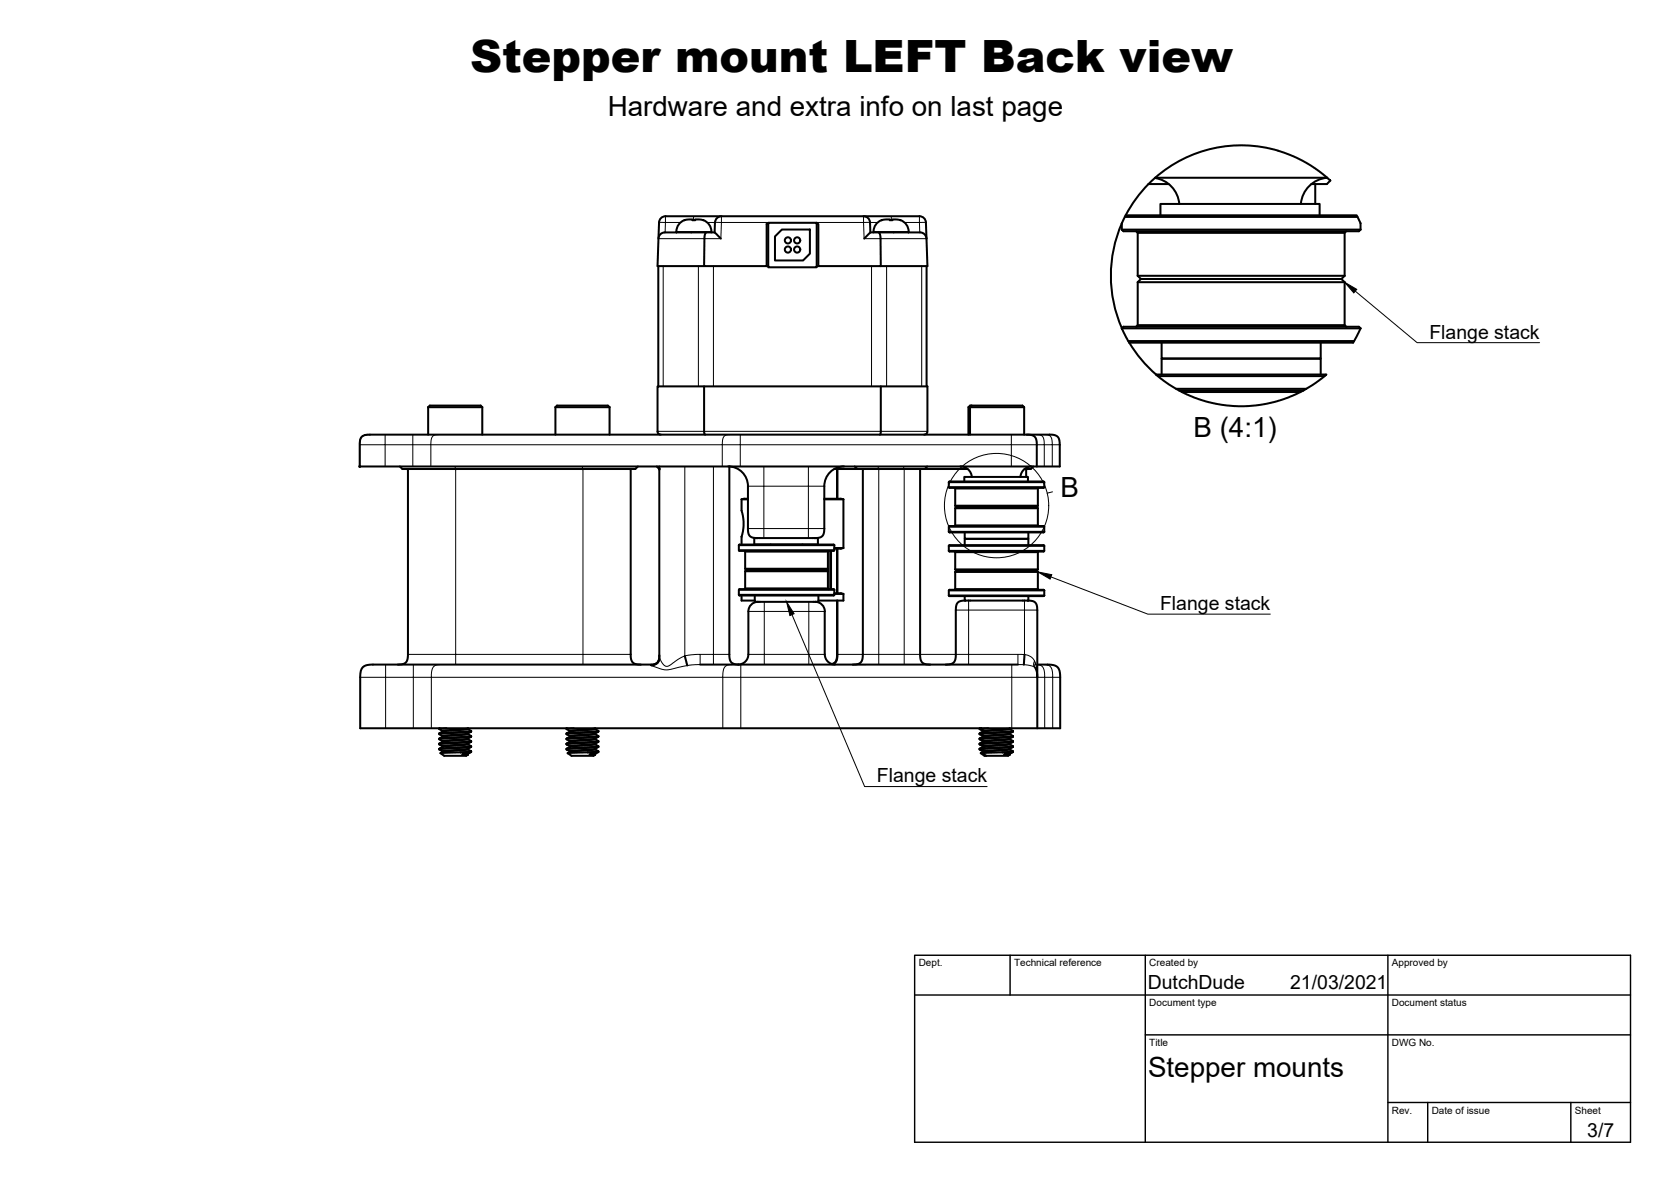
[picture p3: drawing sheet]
<svg xmlns="http://www.w3.org/2000/svg" width="420mm" height="297mm" viewBox="0 0 420 297" stroke-linecap="round" stroke-linejoin="round" font-family="sans-serif">
<!-- layer: Visible -->
<g fill="none" stroke="#000" stroke-width=".51">
<path d="M321.4 37.9l3.8 1.4 3.2 1.6 3.2 2.1 2.9 2.4-.9 .9h-3.9M321.4 37.9a32.8 32.8 0 0 0-30.9 6.7M170.1 58.4l-3.4 .1-.8 .5-.3 1M172.1 55.3l1.1-.2h.9v.3h.7v-.3l2.1 .2a3 3 0 0 1 2 2.9M172.1 55.3a3.1 3.1 0 0 0-2 3.1M178.9 58.2v.2M179.7 58.4l1.6 1.6M181.4 54.3a1.65 1.65 0 0 0-1.6 1.6l-.1 2.5h-9.6M193.2 56.3h-.4v10.6h-15.8l.1-7.2 .2-1 .3-.3M193.2 56h12.2v11.2h-12.2zM194.9 59.4l1.7-1.7h7v6l-1.7 1.8h-7zM205.4 56.3h.4v10.6h15.7l-.1-7.2-.1-.8-.4-.5"/>
<path d="M217.1 54.3a1.62 1.62 0 0 1 1.7 1.6v2.5h12.7l1.1 .6 .4 1M218.9 58.4l-1.6 1.6M226.4 55.3l-1-.2h-1v.3h-.7v-.3l-2 .2a3 3 0 0 0-2.1 3.1M226.5 55.3a3.1 3.1 0 0 1 2 2.9M228.5 58.2v.2M282.1 57.7h60M282.1 57.7l.4 .4h59.2l.4-.4M282.1 56.1a32.8 32.8 0 0 0 0 26.4M282.8 54.5h58.5M283 54.1l-.9 2v1.6M283 54.1h58.1l1 2v1.6M285.7 58.1l.4 .4"/>
<path d="M286.1 58.5h52M286.1 58.5v10.8M288.8 46.3h5.1M288.8 46.2a32.8 32.8 0 0 0-5.7 7.9M290.4 44.7l-1.6 1.5M291.8 54.1v-2.8h40v2.8M330.7 46.3v5M333.7 44.7h-43.3a7.2 7.2 0 0 1 6.1 6.6M333.7 44.7a7.2 7.2 0 0 0-6.6 6.6M338.5 58.1l-.4 .4v10.8M165.5 66.9v30.2M177 66.9h-11.7l.4-11a1.62 1.62 0 0 1 1.6-1.6h63.9a1.62 1.62 0 0 1 1.6 1.6l.4 11h-11.7"/>
<path d="M192.8 66.9h.4M205.4 66.9h.4M233 66.9v30.2M286.1 70.9h52M286.1 70.9v10.8l-.4 .4M286.1 69.3h52M286.1 69.3l.8 .8M286.9 70.1h50.4M286.9 70.1l-.8 .8M337.3 70.1l.8 .8M338.1 70.9v10.8M338.1 69.3l-.8 .8"/>
<path d="M177 97.1v11.4l.3 .7M221.5 97.1v11.5l-.3 .6M282.1 82.5l1.8 3.6M282.1 82.5h60M282.1 82.5l.4-.4h59.2l.4 .4M283.7 85.7h56.8M283.9 86.1a32.8 32.8 0 0 0 6.8 8M286.1 81.7h52M290.6 94.1l3.3 2.5 4.5 2.5 4.6 1.7 5.4 1.1 4.4 .2 5.7-.6 5.1-1.5 4.1-1.9M290.6 94.1h42.9l-2.6 2.1-3.2 1.9M291.1 94.5h42M292.1 94.1v-4h40v4"/>
<path d="M292.1 86.1v4h40v-4M295.7 97.7h32.7M296.4 98.1h31.3M297.2 98.5h29.8M338.1 81.7l.4 .4M342.1 82.5l-1.9 3.6h-56.3M90.8 109.9l.7-.5 .9-.2h172.1l1.2 .4 .6 .9 .2 6.7h-176.1v-5.8zM100.5 117.2l.7 .7h58.5l.7-.7M102.6 117.9v47l-.2 .9a2.06 2.06 0 0 1-2.4 1.2M107.7 102.3l.4-.4h12.8l.4 .4M107.7 102.3h13.6M107.7 102.3v6.9"/>
<path d="M121.3 102.3v6.9M139.7 102.3l.4-.4h12.7l.5 .4M139.7 102.3h13.6M139.7 102.3v6.9M153.3 102.3v6.9M158.6 117.9v47.1l.1 .9a2.14 2.14 0 0 0 2.4 1.1M165.1 117.2l.7 .7M165.8 117.2v48.1l-.5 1.3-1.4 .6M166.1 109.2a.82 .82 0 0 1-.8-.8v-11.3h67.9v11.3a.83 .83 0 0 1-.8 .8M183.1 117.2a5 5 0 0 1 5 5l.1 11.9a1.99 1.99 0 0 0 2.3 1.1M183.4 117.2l.1 48.5a2.01 2.01 0 0 0 2.2 1.3M209.8 117.9h5.8"/>
<path d="M210.5 117.9v7.4M210.6 117.9v7.4M212.2 117.2a5 5 0 0 0-4.9 5v10.9l-.2 1a2.03 2.03 0 0 1-2.2 1.1M214.9 117.2l.7 .7h16.9M217 117.9l-.1 47.1-.2 1.1-.4 .5-.7 .3-1.2 .1M231.4 117.9v47l.1 .9 .4 .7 .6 .4 1.4 .1M232.5 117.9h10.8M233.2 117.2l-.7 .7M241.5 117.2a2.89 2.89 0 0 1 2.9 2.7M243.5 102.3h.4M243.9 102.3h13.6M243.9 102.3v6.9"/>
<path d="M244.3 101.9h12.8l.4 .4M244.3 101.9h-.4l-.4 .4v6.9M244.3 101.9l-.4 .4M257.5 102.3v6.9M258 117.9v2M258.1 109.2l1.1 .1 .7 .3 .7 .9 .1 6.7M259.5 117.2a2.89 2.89 0 0 0-2.9 2.7M259.8 117.2l-.6 .7h-1.6M185.8 138.3h24M185.8 137h24M185.8 137l.1-.2h23.7l.2 .2M185.8 137v1.3"/>
<path d="M186.5 125.5h1.6M186.5 125.5v2.8l.5 2.7-.1 1.7-.4 2.2v1.9M187.2 138.4l.2 .2M187.4 138.6h20.8M187.4 138.6v4.3M188.1 125.3l-1.6 .2M189.7 135.2h16v1.6h-16zM193.8 136.8h.1M201.8 136.8h.1M207.3 125.5h4.8M207.3 125.3h4.1l.7 .2M208.3 138.4l-.1 .2v4.3"/>
<path d="M209 138.4v9.6M209.8 137.7h2.3M209.8 137v1.3l-.2 .1h-23.7l-.1-.1M210.5 137.9v11.2M210.6 137.9v11.2M212.1 137.7l-2.3 .2M212.1 125.5v12.2M238.6 138.4h24M238.6 137.2h24M238.6 137.2l.1-.2h23.7l.2 .2M238.6 132.4h24M238.6 133.7h24"/>
<path d="M238.6 133.7l.1 .1h23.7l.2-.1M238.6 122.4h24M238.6 121.2h24M238.6 121.2l.1-.2h23.7l.2 .2M238.6 121.2v1.2M238.6 137.2v1.2M240 138.6l.2 .2M240 122.6l.2 .2M240.2 138.8h20.8M240.2 132h20.8M240.2 127.7h20.8M240.2 127.7v4.3l-.2 .2"/>
<path d="M240.2 122.8h20.8M240.2 127.1h20.8M240.2 122.8v4.3M240.2 138.8v4.3M240.2 127.1l.3 .3M240.5 127.4h20.1M240.5 127.4l-.3 .3M242.5 121v-1.1h16v1.1M242.6 137v-1.6h16v1.6M242.6 133.8v1.6h16v-1.6M260.6 127.4l.4 .3M261 127.7v4.3"/>
<path d="M261 132l.1 .2M261 127.1l-.4 .3M261.1 138.6l-.1 .2v4.3M261.1 122.6l-.1 .2v4.3M262.6 137.2v1.2l-.2 .2h-23.7l-.1-.2M262.6 132.4l-.2-.2h-23.7l-.1 .2v1.3M262.6 121.2v1.2l-.2 .2h-23.7l-.1-.2M262.6 132.4v1.3M185.8 148.2h24M185.8 149.5h24M185.8 149.5l.1 .2h23.7l.2-.2M186.5 149.7v1.2h3.3"/>
<path d="M187.4 147.9h20.8M187.4 143.6h20.8M187.4 143.6v4.3l-.2 .1M187.4 142.9h20.8M187.4 142.9l.3 .3M187.7 143.2h20.2M187.7 143.2l-.3 .4M189.8 149.7v1.5h16v-1.5M190.6 151.2a2.4 2.4 0 0 0-2.4 2.4v10.9a2.55 2.55 0 0 1-2.6 2.5M205 151.2a2.4 2.4 0 0 1 2.4 2.4v10.9a2.59 2.59 0 0 0 2.5 2.5M207.9 143.2l.3 .4M208.2 142.9v.6"/>
<path d="M208.2 147.9l.1 .1M208.2 143.6v4.3M208.2 142.9l-.3 .3M209.8 149.1l2.3 .2M209.8 149.3h2.3M209.8 148.2l-.2-.2h-23.7l-.1 .2v1.3M209.8 148.2v1.3M210.5 150.9v14.1l-.4 1.3-1 .6M210.6 150.9l-.1 14.3-.4 1.2-.9 .5M212.1 149.3v1.6h-6.3M238.6 148.4h24M238.6 149.7h24"/>
<path d="M238.6 149.7l.1 .1h23.7l.2-.1M240.2 148h20.8M240.2 143.7h20.8M240.2 143.7v4.3l-.2 .2M240.2 143.1h20.8M240.2 143.1l.3 .3M240.5 143.4h20.1M240.5 143.4l-.3 .3M242.6 149.8v1.1h.1M242.7 150.9h15.7M242.7 150.9l-1.3 .2a2.09 2.09 0 0 0-1.1 2.2v12.2l-.3 .8-.5 .4-1.7 .3M258.4 150.9l1.6 .3 .5 .4 .3 .9v17.7l-.1-1.2-.3-1"/>
<path d="M258.6 149.8v1.1h-.2M260.6 143.4l.4 .3M261 148l.1 .2M261 143.7v4.3M261 143.1l-.4 .3M262.6 148.4l-.2-.2h-23.7l-.1 .2v1.3M262.6 148.4v1.3M165.7 165.6l-.5 1-1.2 .4-71.6 .1-1.2 .6-.6 1.4v13.9h176v-13.2l-.3-1.4-.5-.8-1-.5-4-.1M165.8 164.7l-.1 1.2-.4 .6-.7 .4-.9 .3M172.2 164.9l.6 2.3M176 167h79.9M257.6 164.5l-.2 2.5"/>
<path d="M260.8 170.2v12.8M110.5 183h.1M110.5 183.1v.1M110.5 184.3v.2M110.5 185.6v.2M110.5 186.9v.2M110.5 188.3l.8 .5M110.5 187.1l.8 .4M110.5 184.5l.8 .5M110.8 189.3l.9 .6h3.7a3.3 3.3 0 0 0 2.3-.3M111.3 185v.1M111.3 186.3v.1"/>
<path d="M111.3 187.5v.2M111.3 188.8v.2M111.3 187.7l-.8 .5M111.3 186.4l-.8 .5M111.3 185.1l-.8 .5M111.3 188.9l-.5 .4M112.3 183l-1.8 .2 .8 .5M115.8 189.1l-5 .2M115.8 189.1h2.2l-1.7 .5h1.3M117.6 189.5l-1.3 .1M117.6 188.2l-6.3 .6M117.6 186.9l-6.3 .6"/>
<path d="M117.6 185.6l-6.3 .7M117.6 184.3l-6.3 .7M117.6 183.1l-6 .5-.3 .2M117.6 189.6h.1M117.6 188.3l-6.3 .6M117.6 186.9l-.2 .2-6.1 .6M117.6 185.8l-6.3 .6M117.6 184.5l-6.3 .6M117.6 183.2l-6 .6-1.1 .5M117.6 188.3l.9 .5-2.7 .3M117.6 187l.9 .5-7.4 .6h-.6v.2M117.6 185.8l.9 .5-8 .6"/>
<path d="M117.6 184.5l.9 .5-8 .6M117.6 183.2l.9 .5-8 .6M117.6 183.1v.1M117.6 184.3v.2M117.6 185.6v.2M117.6 188.2v.1M117.6 189.5v.1M117.7 183l-.1 .1M118.4 189l-.8 .5M118.4 187.7l-.8 .5M118.4 186.4l-.8 .5M118.4 185.2l-.8 .4"/>
<path d="M118.4 183.9l-.8 .4M118.5 188.8v.2l-.5 .1M118.5 187.5l-.1 .2-.4 .1-7.5 .5M118.5 186.3l-.1 .1-.3 .1-7.6 .6M118.5 185l-.1 .2h-.4l-7.5 .6 .8 .5M118.5 183.7l-.1 .2-.4 .1-7.5 .5M142.5 183.1v.1M142.5 184.3v.2M142.5 185.6v.2M142.5 186.9v.2M142.5 188.3l.8 .5M142.5 187.1l.8 .4"/>
<path d="M142.5 184.5l.8 .5M142.5 183h.1M142.5 183v.1M142.8 189.3l.9 .6h3.7a3.3 3.3 0 0 0 2.2-.3M143.3 185v.1M143.3 186.3v.1M143.3 187.5v.2M143.3 188.8v.2M143.3 187.7l-.8 .5M143.3 186.4l-.8 .5M143.3 185.1l-.8 .5M143.3 188.9l-.5 .4"/>
<path d="M144.3 183l-1.8 .2 .8 .5M147.8 189.1l-5 .2M147.8 189.1h2.3l-1.8 .5h1.3M149.6 189.5l-1.3 .1M149.6 188.2l-6.3 .6M149.6 186.9l-6.3 .6M149.6 185.6l-6.3 .7M149.6 184.3l-6.3 .7M149.6 183.1l-6 .5-.3 .1v.1M149.6 189.6h.1M149.6 188.3l-6.3 .6M149.6 186.9v.2l-.5 .1-5.8 .5"/>
<path d="M149.6 185.8l-6.3 .6M149.6 184.5l-6.3 .6M149.6 183.2l-6 .6-1.1 .5M149.6 188.3l.9 .5-2.7 .3M149.6 184.5l.9 .5-8 .6M149.6 183.1v.1M149.6 184.3v.2M149.6 185.6v.2M149.6 188.2v.1M149.6 189.5v.1M149.6 187l.9 .5M149.6 185.8l.9 .4"/>
<path d="M149.6 183.2l.9 .5M149.7 183l-.1 .1M150.5 187.5l-7.4 .6h-.6v.2M150.5 186.2l-8 .7M150.5 183.7l-8 .6M150.5 189l-.4 .1M150.5 187.7l-8 .6M150.5 186.4l-8 .7M150.5 185.1l-8 .7 .8 .5M150.5 183.9l-8 .6M150.5 183.7v.2M150.5 185v.1"/>
<path d="M150.5 186.3v.1M150.5 187.5v.2M150.5 188.8v.2M150.5 189l-.9 .5M150.5 187.7l-.9 .5M150.5 186.4l-.9 .5M150.5 185.2l-.9 .4M150.5 183.9l-.9 .4M246.3 183h.1M246.3 183.1v.1M246.3 184.3v.2M246.3 185.6v.2"/>
<path d="M246.3 186.9v.2M246.3 188.3l.8 .5M246.3 187.1l.8 .4M246.3 184.5l.8 .5M246.6 189.3l.9 .6h.4M246.7 188.2l-.4 .1M246.7 187l-.4 .1M246.7 185.7l-.4 .1 .8 .5M246.7 184.4l-.4 .1M246.7 183.1l-.4 .1 .8 .5M246.7 183.1v.1M246.7 184.3v.2"/>
<path d="M246.7 185.6v.2M246.7 186.9v.2M246.7 188.3l.8 .5M246.7 187.1l.8 .4M246.7 184.5l.8 .5M246.7 183h.1M246.9 188.1h-.6v.2M246.9 186.8l-.6 .1M246.9 185.5l-.6 .1M246.9 184.2l-.6 .1M247 189.3l.9 .6M247.1 189.2l-.5 .1"/>
<path d="M247.1 185v.1M247.1 186.3v.1M247.1 187.5v.2M247.1 188.8v.2M247.2 187.7l-.9 .5M247.2 186.4l-.9 .5M247.2 185.1l-.9 .5M247.2 188.9l-.6 .4M247.4 188.7l-.3 .1M247.4 187.5h-.3M247.4 186.2l-.3 .1M247.4 184.9l-.3 .1"/>
<path d="M247.4 183.6l-.3 .2M247.5 188.9h-.3M247.5 187.6l-.3 .1M247.5 186.3l-.3 .1M247.5 185l-.3 .1M247.5 185v.1M247.5 186.3v.1M247.5 187.5v.2M247.5 188.8v.2M247.6 187.7l-.9 .5M247.6 186.4l-.9 .5M247.6 185.1l-.9 .5"/>
<path d="M247.6 188.9l-.6 .4M248.5 183l-1.8 .2 .8 .5-1.2 .6M252 189.1l-5 .2M252 189.1h2.3l-1.8 .5h1.4M253.9 189.6h-.1M253.9 188.3l-6.3 .6M253.9 186.9l-.1 .2-.5 .1-5.7 .5M253.9 185.8l-6.3 .6M253.9 184.5l-6.3 .6M253.9 183.2l-6.1 .6-1.1 .5M253.9 188.3l.8 .5-2.7 .3M253.9 184.5l.8 .5-8 .6"/>
<path d="M253.9 183.1v.1M253.9 184.3v.2M253.9 185.6v.2M253.9 188.2v.1M253.9 189.5v.1M253.9 189.6h.1M253.9 187l.8 .5M253.9 185.8l.8 .4M253.9 183.2l.8 .5M253.9 189.6a3.9 3.9 0 0 1-2.7 .3h-3.3M254 183l-6.1 .6-.4 .1v.1M254.7 189l-.8 .5-1.4 .1"/>
<path d="M254.7 187.7l-1.2 .6-6 .5M254.7 186.4l-1.1 .6-6.1 .5M254.7 185.2l-1.2 .5-6 .6M254.7 183.9l-1.3 .6-5.9 .5M254.7 187.5l-7.4 .6h-.6v.2M254.7 186.2l-8 .7M254.7 183.7l-8 .6M254.7 189l-.4 .1M254.7 187.7l-8 .6M254.7 186.4l-8 .7M254.7 185.1l-8 .7 .8 .5M254.7 183.9l-8 .6"/>
<path d="M254.7 183.7v.2M254.7 185v.1M254.7 186.3v.1M254.7 187.5v.2M254.7 188.8v.2"/>
<circle cx="198.1" cy="62.7" r=".77"/>
<circle cx="198.1" cy="60.4" r=".77"/>
<circle cx="200.4" cy="62.7" r=".77"/>
<circle cx="200.4" cy="60.4" r=".77"/>
</g>
<!-- layer: Visible Narrow -->
<g fill="none" stroke="#000" stroke-width=".25">
<path d="M165.6 60h15.7l.1-4.1h35.7l.2 4.1h15.7M167.3 54.3v1.6h-1.6M170.1 58.2h8.8M171.1 55.9h-3.8l-.1 2.5M174.4 54.3v1M181.4 54.3v1.6h-3.6M217.1 54.3v1.6h3.6M219.6 58.2h8.9M224.1 54.3v1M227.4 55.9h3.8l.1 2.5M231.2 54.3v1.6h1.6M166.8 66.9v30.2"/>
<path d="M175.6 66.9v30.2M179.4 66.9v30.2M219.1 66.9v30.2M222.9 66.9v30.2M231.8 66.9v30.2M90.4 111.8h.1M90.4 111.8v5.4M90.8 109.9l-.3 .7-.1 1.2 .2-1.4 .4-.7 .8-.4 1.2-.1-1.2 .1zM96.8 109.2v2.1a.4 .4 0 0 1-.1 .5 .4 .4 0 0 1-.5 0h-5.8M103.8 109.2v2.6h-7v5.4M110.2 109.2l-.8 .1-.5 .3-.4 .6-.1 1.1a.36 .36 0 0 1-.1 .4 .36 .36 0 0 1-.4 .1h-4.1v5.4M114.5 117.2v.7"/>
<path d="M114.6 117.9v46.6h32v-46.6M146.5 117.2v.7M165.3 108.4h67.9M172.2 117.2v47.7M179.4 117.2v47.3h4M183.4 109.2l-.7 .1-.7 .4-.3 .8-.1 1.3h-73.3v5.4M186.1 109.2v2.1a.4 .4 0 0 1-.1 .5 .4 .4 0 0 1-.5 0h-3.9v5.4M192.1 117.2v5h11.2v-5M210.5 117.9v7.4M220.8 117.2v.7M221 117.9v46.6h6.4v-46.6M227.2 117.2v.7"/>
<path d="M254.3 109.2v2.6h-68.2v5.4M260.8 109.2l.7 .1 .5 .3 .4 .6 .2 1.1a.35 .35 0 0 1 0 .5 .35 .35 0 0 1-.6 0h-7.7v5.4M262.8 109.2l.7 .1 .6 .3 .4 .7 .1 1.5h-2v5.4M266.5 111.8h-1.9v5.4M188.1 132.8h3.3a.53 .53 0 0 1 .7 .1 .53 .53 0 0 1 0 .7v1.6M188.1 122.2h4v10.6h15.2M207.3 122.2h-4v13M208.5 138.4v9.6M208.9 138.4v9.6M209 138.4v9.6M210.5 137.9v11.2M188.2 153.7h15.2v10.8h4"/>
<path d="M192.2 151.2v13.3h11.2v2.5M203.4 151.2v2.5h4M208.1 143v.5M210.5 150.9v13.6M243.5 150.9v2.4h14.1v11.2h-14.1v-11.2h-3.2M257.6 150.9v1.6a.64 .64 0 0 0 .1 .8 .64 .64 0 0 0 .8 0h2.3M97 167v2.6a.45 .45 0 0 1-.1 .5 .45 .45 0 0 1-.5 .1h-5.8M102.6 164.5h12v2.5M103.9 167v3.2h-6.9v12.8M110.7 167l-1 .1-.6 .4-.5 .8-.1 1.3a.41 .41 0 0 1 0 .5 .41 .41 0 0 1-.5 .1h-4.1v12.8M158.6 164.5h-12v2.5M165.8 164.9l.7 1.6 .5 .7 .5 .3 .8-.3 2.2-1.5 1.7-.8"/>
<path d="M172.2 164.9l1.4-.3 2.4-.1v2.5l-3.2 .2-5.1 1.1-2-.4-2.2-.8 .2-.1M176 164.5h3.4v2.5M184 167l-1.1 .2-.7 .4-.3 .9-.2 1.7h-73.2v12.8M186.3 167v2.6a.46 .46 0 0 1-.1 .6 .46 .46 0 0 1-.6 0h-3.9v12.8M188.2 164.5h4v2.5M209.1 166.9l.9-.5 .4-1.2a.49 .49 0 0 1 .3-.7h9.8a.43 .43 0 0 1 .5 .1 .43 .43 0 0 1 0 .5v1.9M215.1 167h2.5M227.4 167v-2a.43 .43 0 0 1 .1-.6 .43 .43 0 0 1 .5 .1h14.8a.48 .48 0 0 1 .5-.1 .48 .48 0 0 1 .2 .5v2.1M254.4 167v3.2h-68.1v12.8M255.9 164.5v2.5l2.4 .1 1.7 .5 .6 .8 .2 1.8h-6.4v12.8M257.6 164.5l1.5 .5 1 1.1M260.3 166.6l-.2-.5-.2 1.1 .5 .8-.3-.6 .2-.8 .4 1.4 .1 2.2"/>
<path d="M260.8 170.2h.1M260.8 167l.9 .2 .5 .4 .3 .7 .2 1.3a.38 .38 0 0 1 0 .5 .38 .38 0 0 1-.4 .1h-1.5M262.4 167l1 .1 .7 .4 .4 .8 .2 1.2v.7h-2v12.8M266.6 170.2h-1.9v12.8"/>
</g>
<!-- layer: Visible -->
<g fill="#000" stroke="#000" stroke-width=".25">
<circle cx="90.4" cy="117.2" r=".24"/>
<circle cx="165.8" cy="117.9" r=".24"/>
</g>
<!-- layer: Visible Narrow -->
<circle cx="210.5" cy="164.4" r=".11" fill="#000" stroke="#000" stroke-width=".25"/>
<!-- layer: TitleBlock -->
<path d="M230 240.1h180v46.9h-180zM230 250h180M254 240.1v9.9M288 240.1v46.9M349 240.1v46.9M288 260.1h122M349 277.1h61M359 277.1v9.9M395 277.1v9.9" fill="none" stroke="#000" stroke-width=".36"/>
<!-- layer: Annotations -->
<path d="M338.1 70.9l3 1.8-.7 .9zM197.8 151.2l1.9 3-1.1 .5zM261 143.7l3.5 .7-.5 1.1z" fill="#000" stroke="#000" stroke-width=".25"/>
<g fill="none" stroke="#000" stroke-width=".25">
<path d="M340.8 73.2l15.5 12.9h30.8M264.6 123.6l-1.3 .3M199.1 154.5l18.3 43.2h30.8M264.2 145l24.4 9.3h30.8"/>
<circle cx="250.6" cy="127.1" r="13.1"/>
</g>
<text font-size="11.2" x="118.2" y="18.2">Stepper mount LEFT Back view</text>
<g font-size="7">
<text x="152.8" y="29.1">Hardware and extra info on last page</text>
<text x="300.1" y="109.9">B (4:1)</text>
<text x="266.6" y="125">B</text>
<text x="288.7" y="270.6">Stepper mounts</text>
</g>
<g font-size="4.9">
<text x="359.4" y="85.1">Flange stack</text>
<text x="291.7" y="153.3">Flange stack</text>
<text x="220.5" y="196.6">Flange stack</text>
<text x="288.6" y="248.5">DutchDude</text>
<text x="324.4" y="248.6">21/03/2021</text>
<text x="399.1" y="285.8">3/7</text>
</g>
<g font-size="2.5">
<text x="231" y="242.9">Dept.</text>
<text x="255" y="242.9">Technical reference</text>
<text x="289" y="242.9">Created by</text>
<text x="350" y="242.9">Approved by</text>
<text x="289" y="252.8">Document type</text>
<text x="350" y="252.8">Document status</text>
<text x="289" y="262.9">Title</text>
<text x="350" y="262.9">DWG No.</text>
<text x="350" y="279.9">Rev.</text>
<text x="360" y="279.9">Date of issue</text>
<text x="396" y="279.9">Sheet</text>
</g>
</svg>
